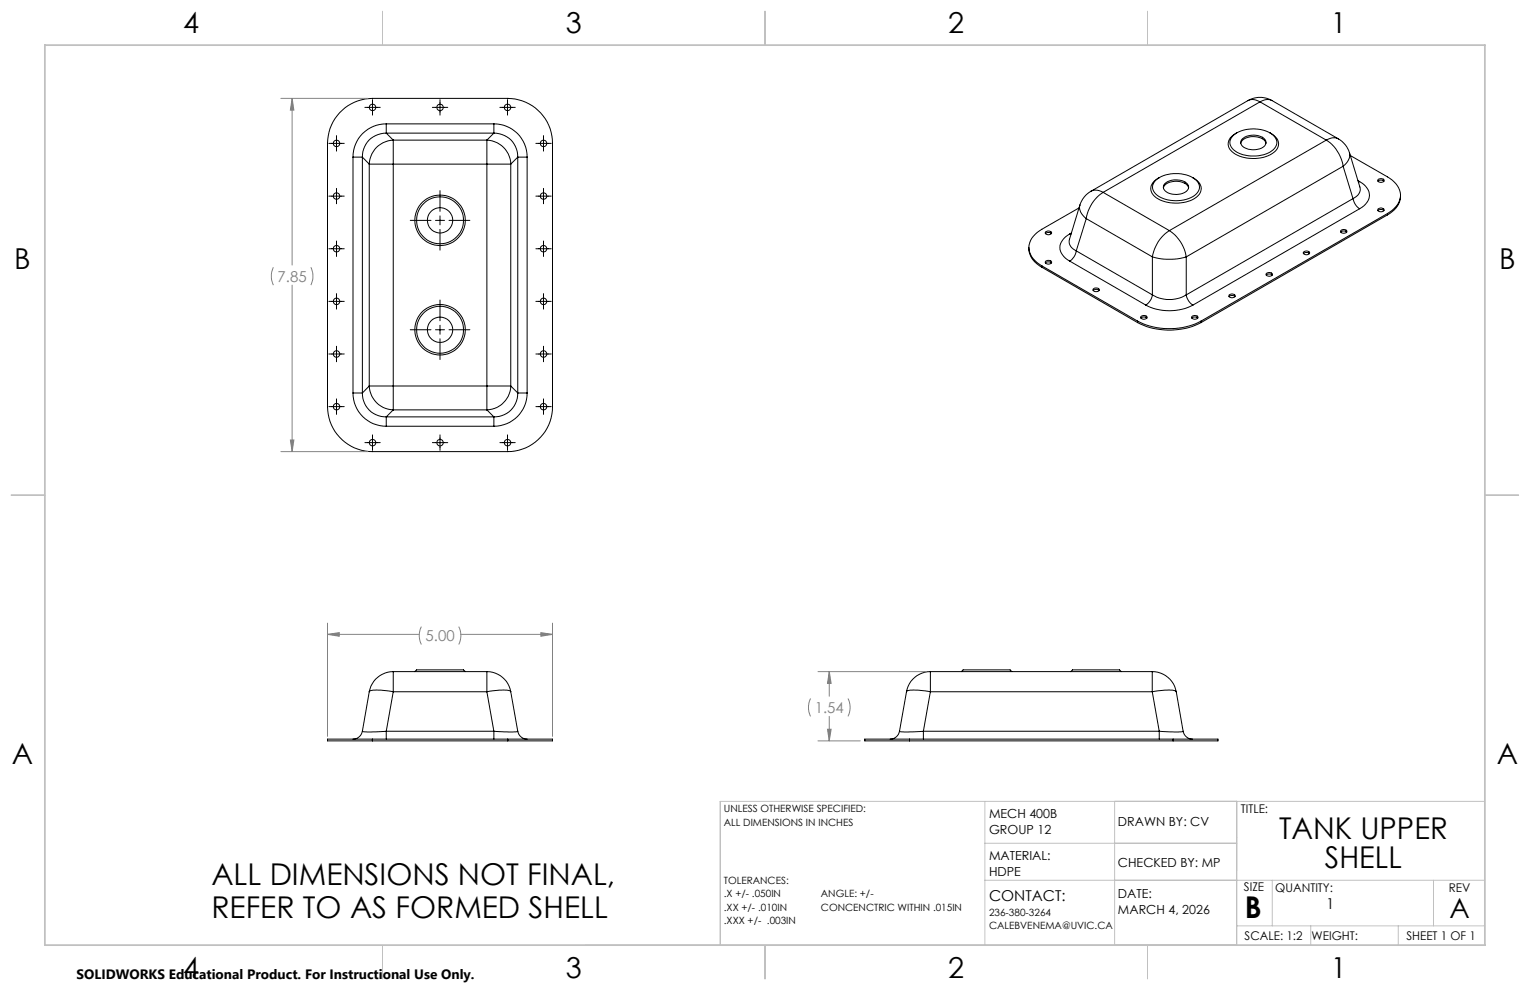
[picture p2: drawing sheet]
<svg xmlns="http://www.w3.org/2000/svg" width="432mm" height="279mm" viewBox="0 0 432 279" stroke-linecap="round" stroke-linejoin="round" font-family="sans-serif">
<g fill="none" stroke="#000" stroke-width=".28">
<path d="M95 38.3v4.4M95.8 31.9a12.8 12.8 0 0 1 9.3-4.1h38.2a12.7 12.7 0 0 1 12.6 12.6v74.4a12.7 12.7 0 0 1-12.6 12.7h-38.2a12.7 12.7 0 0 1-12.7-12.7v-74.4a12.6 12.6 0 0 1 3.4-8.5zM103 30.3h4.3M105.1 28.1v4.4M109 37.6a6.6 6.6 0 0 0-6.7 6.7M109 35a9.3 9.3 0 0 0-9.4 9.3M109 35v2.6M109 37.6l2 1.9M109 37.6h30.4M109 35h30.4M111 39.5a7 7 0 0 0-6.8 6.8M111 39.5v6.8"/>
<path d="M111 39.5h26.4M122 30.3h4.4M124.2 28.1v4.4M137.4 39.5v6.8M137.4 39.5a7 7 0 0 1 6.7 6.8M139.4 37.6a6.6 6.6 0 0 1 6.7 6.7M139.4 35v2.6M139.4 35a9.3 9.3 0 0 1 9.4 9.3M139.4 37.6l-2 1.9M141.1 30.3h4.3M143.2 28.1v4.4M153.4 38.3v4.4"/>
<path d="M348.1 38.2a9.6 9.6 0 0 1 11.2 0 2.76 2.76 0 0 1-.9 4.7 9.9 9.9 0 0 1-10.3-.6 2.56 2.56 0 0 1 0-4.1zM349 37.5a3.2 3.2 0 0 0-1.7 4.9 10.2 10.2 0 0 0 11.2 1.3 3.2 3.2 0 0 0 1.9-4.5l-2-1.7M350.6 39.2a4.9 4.9 0 0 1 6.5 .3 1.8 1.8 0 0 1-1.6 2.5 4.5 4.5 0 0 1-5.2-1.3l-.1-.6zM352.2 28.4a6.8 6.8 0 0 1 6.8 0M352.2 28.4l.8-.3h.9l1.7 .7M352.2 28.4l-44.3 25.6M355.6 28.8l18.7 10.7M355.6 28.8l-44.3 25.5M359 28.4l-.7-.3h-1l-1.7 .7M359 28.4l18.7 10.8M374.3 39.5a10.9 10.9 0 0 1 4.8 7.4M374.3 39.5l-44.3 25.6"/>
<path d="M377.7 39.2a6.8 6.8 0 0 1 3.2 3.9M377.7 39.2l-.7-.3h-1l-1.7 .6M92.8 55.4h4.4M92.8 40.5h4.4M95 53.2v4.3M99.6 44.3h2.7M99.6 44.3v66.6M102.3 44.3l1.9 2M102.3 44.3v66.6M104.2 46.3h6.8M104.2 46.3v62.6M111 46.3h26.4"/>
<path d="M111 46.3v62.6M124.2 53.8v5.9M137.4 46.3h6.7M137.4 46.3v62.6M144.1 46.3v62.6M146.1 44.3h2.7M146.1 44.3l-2 2M146.1 44.3v66.6M148.8 44.3v66.6M151.2 55.4h4.4M151.2 40.5h4.4M153.4 53.2v4.3"/>
<path d="M304.6 58.7l-10.6 6a5.9 5.9 0 0 0-3.5 6.1 6.9 6.9 0 0 0 3.5 4.2M304.8 57.9a3.7 3.7 0 0 0 1.8 3.8M304.8 57.9l-3 9.6a2.73 2.73 0 0 0 1.9 3.3M307.9 54a6.8 6.8 0 0 0-3.1 3.9M307.9 54l.7-.3h1.1l1.6 .6M311.3 54.3a10.7 10.7 0 0 0-4.7 7.4M311.3 54.3l18.7 10.8M326.3 50.8a9.8 9.8 0 0 1 11.2 0 2.76 2.76 0 0 1-.9 4.7 9.9 9.9 0 0 1-10.3-.6 2.56 2.56 0 0 1 0-4.1zM327.2 50.1a3.2 3.2 0 0 0-1.7 5 10.3 10.3 0 0 0 11.2 1.2 3.2 3.2 0 0 0 1.9-4.5l-.7-.8-1.3-.9M328.3 53a3.9 3.9 0 0 1 4.7-1.7 2.69 2.69 0 0 1 2.5 1.7M328.8 51.8a5 5 0 0 1 6.5 .4 1.77 1.77 0 0 1-1.6 2.4 4.6 4.6 0 0 1-5.3-1.3v-.9zM350.2 40.4a4 4 0 0 1 5.2-1.6l1.2 .6 .7 1"/>
<path d="M379.1 46.9l-44.3 25.6M379.1 46.9l2.7 9.2M380.9 43.1a3.7 3.7 0 0 1-1.8 3.8M380.9 43.1l2.9 9.7a2.74 2.74 0 0 1-2 3.3M381.1 43.9l10.5 6a5.7 5.7 0 0 1 3.4 6.7l-1 1.7-1.1 1-1.3 1M381.8 56.1a4.4 4.4 0 0 0 1.9 2.8M381.8 56.1l-47 27.1M383.3 51l.4 .3M383.7 51.3a4.1 4.1 0 0 1 2.4 5.4l-1.2 1.4-1.2 .8M383.7 51.3l-.3 .1M383.7 58.9l-47 27.2M388.9 59a1.06 1.06 0 0 1 1.7 .3 1.04 1.04 0 0 1-1.8-.1z"/>
<path d="M388.9 50.7a1.07 1.07 0 0 1 1.7 .3 1.02 1.02 0 0 1-1.8-.1zM388.9 59.4a1.21 1.21 0 0 1 1.7 0M388.9 51.2a1.21 1.21 0 0 1 1.7 0M395.3 55.1a6 6 0 0 1-3.7 5.5M92.8 70.2h4.4M95 68v4.4M115.8 62.2h5.8M122.9 62.2h2.5M124.2 60.9v2.6M124.2 64.7v5.9M126.7 62.2h5.9M151.2 70.2h4.4"/>
<path d="M153.4 68v4.4M290.4 69.8a6 6 0 0 0 3.6 5.6M294 75l27.1 15.6M294 75v.4M294 75.4l27.1 15.7M295 74.2a1.26 1.26 0 0 1 1.7 0M295 65.9a1.26 1.26 0 0 1 1.7 0M295.1 65.5a1.08 1.08 0 0 1 1.7 .3 1.02 1.02 0 0 1-1.8-.1zM295.1 73.8a1.08 1.08 0 0 1 1.7 .3 1.02 1.02 0 0 1-1.8-.2zM301.9 66a4.1 4.1 0 0 0-2.4 5.4l1.2 1.5 1.2 .8M301.9 73.7l21.5 12.4M301.9 66l.3 .2"/>
<path d="M302.4 65.8l-.5 .2M303.7 70.8a4.1 4.1 0 0 1-1.8 2.9M303.7 70.8l21.5 12.4M306.6 61.7l18.6 10.8M306.6 61.7l-2.9 9.1M325.2 72.5a17.4 17.4 0 0 0 9.6 0M325.2 72.5v10.7M330 65.1a10.7 10.7 0 0 0-4.8 7.4M330 65.1a10.9 10.9 0 0 1 4.8 7.4M334.8 72.5v10.7M357.4 77.6a1.26 1.26 0 0 1 1.7 0M357.4 77.2a1.08 1.08 0 0 1 1.7 .3 1.05 1.05 0 0 1-1.8-.1z"/>
<path d="M367.9 71.6a1.26 1.26 0 0 1 1.7 0M367.9 71.1a1.05 1.05 0 0 1 1.7 .3 1.02 1.02 0 0 1-1.8-.1zM378.4 65.5a1.26 1.26 0 0 1 1.7 0M378.4 65.1a1.05 1.05 0 0 1 1.7 .3 1.02 1.02 0 0 1-1.8-.2zM391.6 60.3l-52.7 30.3M391.6 60.3v.3M391.6 60.6l-52.7 30.5M92.8 85.1h4.4M92.8 99.9h4.4M95 82.9v4.3M95 97.7v4.4M115.8 93.1h5.8"/>
<path d="M122.9 93.1h2.5M124.2 84.7v5.8M124.2 91.8v2.5M124.2 95.6v5.9M126.7 93.1h5.9M151.2 85.1h4.4M151.2 99.9h4.4M153.4 82.9v4.3M153.4 97.7v4.4M308.5 82a1.26 1.26 0 0 1 1.7 0M308.5 81.6a1.08 1.08 0 0 1 1.8 .3 1.04 1.04 0 0 1-1.8-.2zM321.1 90.6a19.9 19.9 0 0 0 17.8 0"/>
<path d="M321.1 91.1a19.9 19.9 0 0 0 17.8 0M321.1 90.6v.5M322 89.8a1.26 1.26 0 0 1 1.7 0M322 89.3a1.08 1.08 0 0 1 1.7 .3 1.05 1.05 0 0 1-1.8-.1zM323.4 86.1a14.6 14.6 0 0 0 13.3 0M325.2 83.2a9.4 9.4 0 0 0 9.6 0M325.2 83.2a4.3 4.3 0 0 1-1.8 2.9M334.8 83.2a4.2 4.2 0 0 0 1.9 2.9M336.3 89.8a1.26 1.26 0 0 1 1.7 0M336.4 89.3a1.08 1.08 0 0 1 1.7 .3 1.02 1.02 0 0 1-1.8-.1zM338.9 90.6v.5M346.9 83.7a1.26 1.26 0 0 1 1.6 0"/>
<path d="M346.9 83.3a1.08 1.08 0 0 1 1.7 .3 1.02 1.02 0 0 1-1.8-.2zM92.8 114.8h4.4M95 112.6v4.3M99.6 110.9h2.7M99.6 110.9a9.3 9.3 0 0 0 9.4 9.4M102.3 110.9a6.6 6.6 0 0 0 6.7 6.8M104.2 108.9h6.8M104.2 108.9a7 7 0 0 0 6.8 6.8M104.2 108.9l-1.9 2M109 117.7v2.6M109 117.7h30.4M111 108.9v6.8"/>
<path d="M111 108.9h26.4M111 115.7h26.4M111 115.7l-2 2M137.4 108.9h6.7M137.4 108.9v6.8M137.4 115.7l2 2M139.4 117.7v2.6M144.1 108.9a7 7 0 0 1-6.7 6.8M144.1 108.9l2 2M146.1 110.9a6.6 6.6 0 0 1-6.7 6.8M146.1 110.9h2.7M148.8 110.9a9.3 9.3 0 0 1-9.4 9.4"/>
<path d="M151.2 114.8h4.4M153.4 112.6v4.3M103 124.9h4.3M105.1 122.7v4.4M109 120.3h30.4M122 124.9h4.4M124.2 122.7v4.4M141.1 124.9h4.3M143.2 122.7v4.4M104.2 195.2a3.1 3.1 0 0 1 2.6-.4l4.2 .4M104.2 195.2l-1.9 11.2M111 189.5v5.7"/>
<path d="M111 189.5a6.9 6.9 0 0 0-6.8 5.7M111 195.2l-2 11.2M111 195.2h26.4M111 189.5h26.4M117.1 189.5a2.58 2.58 0 0 1 2.4-.4h9.4a2.58 2.58 0 0 1 2.4 .4M137.4 195.2l3.5-.4a4.2 4.2 0 0 1 3.2 .4M137.4 189.5v5.7M137.4 189.5a6.9 6.9 0 0 1 6.7 5.7M137.4 195.2l2 11.2M144.1 195.2l2 11.2M255.8 195.2a2.95 2.95 0 0 1 2.6-.4l4.2 .4M255.8 195.2l-1.9 11.2"/>
<path d="M262.6 189.5v5.7M262.6 189.5a6.9 6.9 0 0 0-6.8 5.7M262.6 195.2h62.6M262.6 189.5h62.6M262.6 195.2l-2 11.2M271.3 189.5l.5-.4h13.3l.5 .4M302.2 189.5l.5-.4h11.3a2.46 2.46 0 0 1 2.4 .4M325.2 195.2l3.5-.4a4.4 4.4 0 0 1 3.3 .4M325.2 189.5v5.7M325.2 189.5a6.9 6.9 0 0 1 6.8 5.7M325.2 195.2l2 11.2M332 195.2l1.9 11.2"/>
<path d="M102.3 206.4a2.7 2.7 0 0 1-2.7 2.2M102.3 206.4l1.4 .2 5.3-.2M105.1 208.6h-12.7v.5h12.7M105.1 208.6v.5M105.1 209.1h38.2M105.1 208.6h38.2M109 206.4v2.2M109 206.4h30.4M139.4 206.4v2.2M139.4 206.4l4.3 .2 2.4-.2M143.3 208.6h12.6v.5h-12.6M143.3 208.6v.5"/>
<path d="M146.1 206.4a2.7 2.7 0 0 0 2.7 2.2M253.9 206.4a2.7 2.7 0 0 1-2.7 2.2M253.9 206.4l1.4 .2 5.3-.2M256.7 208.6h-12.6v.5h12.6M256.7 209.1h74.4M256.7 208.6h74.4M256.7 208.6v.5M260.6 206.4v2.2M260.6 206.4h66.6M327.2 206.4l4.2 .2 2.5-.2M327.2 206.4v2.2M331.1 208.6h12.6v.5h-12.6"/>
<path d="M331.1 208.6v.5M333.9 206.4a2.7 2.7 0 0 0 2.7 2.2"/>
<circle cx="105.2" cy="30.3" r=".91"/>
<circle cx="124.2" cy="30.3" r=".91"/>
<circle cx="143.3" cy="30.3" r=".91"/>
<circle cx="95" cy="55.3" r=".91"/>
<circle cx="95" cy="40.5" r=".91"/>
<circle cx="153.4" cy="55.3" r=".91"/>
<circle cx="153.4" cy="40.5" r=".91"/>
<circle cx="95" cy="70.2" r=".91"/>
<circle cx="124.2" cy="62.2" r="7.1"/>
<circle cx="124.2" cy="62.2" r="3.6"/>
<circle cx="124.2" cy="62.2" r="6.6"/>
<circle cx="153.4" cy="70.2" r=".91"/>
<circle cx="95" cy="99.9" r=".91"/>
<circle cx="95" cy="85" r=".91"/>
<circle cx="124.2" cy="93.1" r="3.6"/>
<circle cx="124.2" cy="93.1" r="6.6"/>
<circle cx="124.2" cy="93.1" r="7.1"/>
<circle cx="153.4" cy="85" r=".91"/>
<circle cx="153.4" cy="99.9" r=".91"/>
<circle cx="95" cy="114.8" r=".91"/>
<circle cx="153.4" cy="114.8" r=".91"/>
<circle cx="105.2" cy="124.9" r=".91"/>
<circle cx="124.2" cy="124.9" r=".91"/>
<circle cx="143.3" cy="124.9" r=".91"/>
</g>
<g fill="none" stroke="#808080" stroke-width=".28">
<path d="M79.3 27.8h24.5M82.4 27.8v47M82.4 27.8l.5 3.3h-.9zM77.2 75.4l-.6 2v1.4l.6 1.7M87.7 75.4l.6 2v1.4l-.6 1.7M82.4 80.5v47M79.3 127.5h24.5M82 124.2h.9l-.5 3.3zM92.4 175.9v31.9M92.4 179h25.9M92.4 179l3.3-.5v1.1zM118.9 176.8l-.6 2.4 .2 1.7 .4 1"/>
<path d="M129.5 176.8l.6 2.4-.2 1.7-.4 1M130.1 179h25.8M152.6 178.5l3.3 .5-3.3 .6zM155.9 175.9v31.9M228.8 197.1l-.6 2 .1 1.8 .5 1.3M230.9 189.5h30.4M234 189.5l.6 3.4h-1.1zM234 189.5v7M239.3 197.1l.6 2.4-.1 1.4-.5 1.3M230.9 209.1h11.9M233.5 205.8h1.1l-.6 3.3zM234 202.2v6.9"/>
</g>
<g fill="none" stroke="#c0c0c0" stroke-width=".28">
<path d="M108 3.2v9.5M215.9 3.2v9.5M323.8 3.2v9.5M3.1 139.7h9.6M419.1 139.7h9.5M278 226.2v40.5M278 238h71M314.6 226.2v40.5M349 226.2v40.5h-183.9M419.1 226.2h-215.8v40.5M278 248.4h141.1M359.1 248.4v12.9"/>
<path d="M404.6 248.4v12.9M108 266.7v9.6M215.9 266.7v9.6M323.8 266.7v9.6M349 261.3h70.1M369.9 261.3v5.4M394.6 261.3v5.4"/>
</g>
<path d="M12.7 12.7h406.4v254h-406.4z" fill="none" stroke="#c0c0c0" stroke-width=".5"/>
<path d="M92.4 179l3.3-.5v1.1zM152.6 178.5l3.3 .5-3.3 .6zM234 189.5l.6 3.4h-1.1zM233.5 205.8h1.1l-.6 3.3zM82.4 27.8l.5 3.3h-.9zM82 124.2h.9l-.5 3.3z" fill="#808080"/>
<g font-size="8.5">
<text x="361" y="236.8">TANK UPPER</text>
<text x="373.9" y="244.9">SHELL</text>
<text x="59.7" y="249.7">ALL DIMENSIONS NOT FINAL,</text>
<text x="59.7" y="259.1">REFER TO AS FORMED SHELL</text>
<text x="351.3" y="259">B</text>
</g>
<g font-size="8.1">
<text x="51.7" y="9.3">4</text>
<text x="159.7" y="9.3">3</text>
<text x="267.6" y="9.3">2</text>
<text x="375.6" y="9.3">1</text>
<text x="4" y="76">B</text>
<text x="423.1" y="76">B</text>
<text x="3.3" y="215.7">A</text>
<text x="422.4" y="215.7">A</text>
<text x="51.7" y="276">4</text>
<text x="159.7" y="276">3</text>
<text x="267.6" y="276">2</text>
<text x="375.6" y="276">1</text>
</g>
<text font-size="7.8" x="409.1" y="259.1">A</text>
<g font-size="4.2" fill="#808080">
<text x="78.4" y="79.5">7.85</text>
<text x="120.1" y="181">5.00</text>
<text x="230" y="201.2">1.54</text>
</g>
<g font-size="4.2">
<text x="279.1" y="254.2">CONTACT:</text>
<text x="374.3" y="256.7">1</text>
</g>
<text font-size="3.8" x="21.6" y="276.3">SOLIDWORKS Educational Product. For Instructional Use Only.</text>
<g font-size="3.5">
<text x="279.1" y="230.7">MECH 400B</text>
<text x="315.5" y="233.1">DRAWN BY: CV</text>
<text x="279.1" y="235.3">GROUP 12</text>
<text x="279.1" y="242.8">MATERIAL:</text>
<text x="315.5" y="244.6">CHECKED BY: MP</text>
<text x="279.1" y="247.3">HDPE</text>
<text x="315.5" y="253.5">DATE:</text>
<text x="315.5" y="258">MARCH 4, 2026</text>
</g>
<g font-size="3.4">
<text x="350.2" y="229.5">TITLE:</text>
<text x="351.1" y="251.6">SIZE</text>
<text x="359.9" y="251.6">QUANTITY:</text>
<text x="408.9" y="251.7">REV</text>
<text x="351.2" y="265.2">SCALE: 1:2</text>
<text x="370.1" y="265.3">WEIGHT:</text>
<text x="396.9" y="265.2">SHEET 1 OF 1</text>
</g>
<g font-size="2.8">
<text x="204.3" y="229.2">UNLESS OTHERWISE SPECIFIED:</text>
<text x="204.3" y="233">ALL DIMENSIONS IN INCHES</text>
<text x="204.3" y="249.3">TOLERANCES:</text>
<text x="204.3" y="253.2">.X +/- .050IN</text>
<text x="204.3" y="257">.XX +/- .010IN</text>
<text x="231.7" y="253.2">ANGLE: +/-</text>
<text x="231.7" y="257">CONCENCTRIC WITHIN .015IN</text>
<text x="204.3" y="260.8">.XXX +/- .003IN</text>
<text x="279.1" y="258.4">236-380-3264</text>
<text x="279.1" y="262.2">CALEBVENEMA@UVIC.CA</text>
</g>
</svg>
